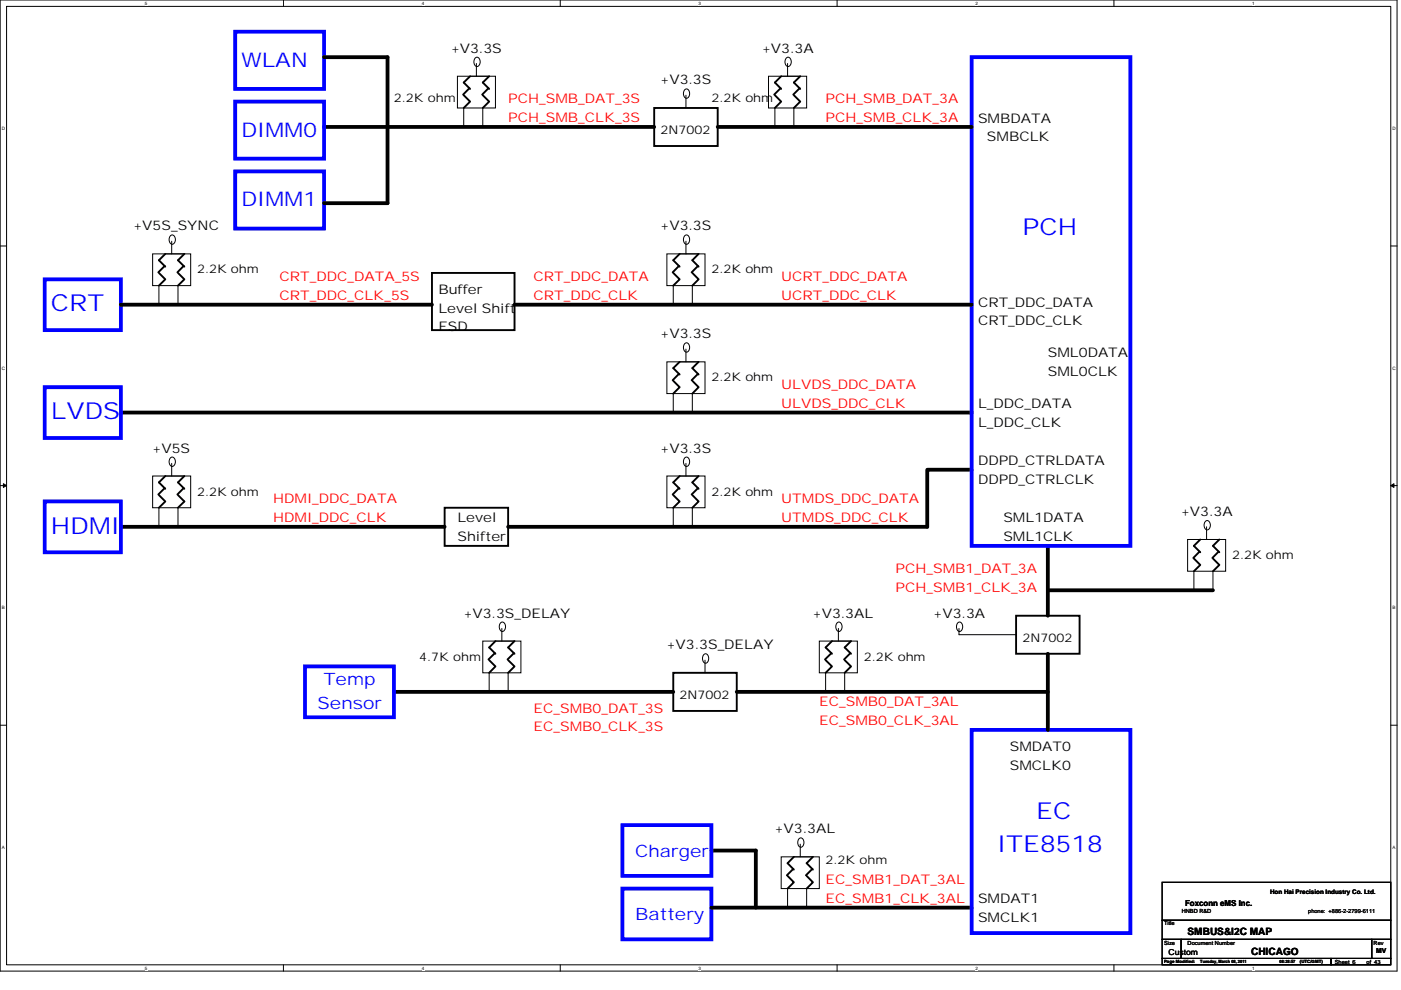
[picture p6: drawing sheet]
<svg xmlns="http://www.w3.org/2000/svg" width="297mm" height="210mm" viewBox="0 0 297 210" stroke-linecap="round" stroke-linejoin="round" font-family="sans-serif">
<path d="M0 0h296.2v206h-296.2zM1.4 1.4h293.5v203.2h-293.5z" fill="none" stroke="#000" stroke-width=".21"/>
<g fill="#fff">
<path d="M30.7 .1h.6v1.1h-.6z"/>
<path d="M30.7 204.8h.6v1h-.6z"/>
</g>
<path d="M60.1 0v1.4M60.1 204.6v1.4" fill="none" stroke="#000" stroke-width=".21"/>
<g fill="#fff">
<path d="M89.4 .1h.6v1.1h-.6z"/>
<path d="M89.4 204.8h.6v1h-.6z"/>
</g>
<path d="M118.8 0v1.4M118.8 204.6v1.4" fill="none" stroke="#000" stroke-width=".21"/>
<g fill="#fff">
<path d="M148.1 .1h.6v1.1h-.6z"/>
<path d="M148.1 204.8h.6v1h-.6z"/>
</g>
<path d="M177.5 0v1.4M177.5 204.6v1.4" fill="none" stroke="#000" stroke-width=".21"/>
<g fill="#fff">
<path d="M206.8 .1h.5v1.1h-.5z"/>
<path d="M206.8 204.8h.5v1h-.5z"/>
</g>
<path d="M236.2 0v1.4M236.2 204.6v1.4" fill="none" stroke="#000" stroke-width=".21"/>
<g fill="#fff">
<path d="M265.5 .1h.5v1.1h-.5z"/>
<path d="M265.5 204.8h.5v1h-.5z"/>
<path d="M.4 26.8h.7v1h-.7z"/>
<path d="M295.2 26.8h.7v1h-.7z"/>
<path d="M.4 77.6h.7v1h-.7z"/>
<path d="M295.2 77.6h.7v1h-.7z"/>
</g>
<path d="M0 52.2h1.4M294.9 52.2h1.3" fill="none" stroke="#000" stroke-width=".21"/>
<g fill="#fff">
<path d="M.4 128.4h.6v1.1h-.6z"/>
<path d="M295.2 128.4h.6v1.1h-.6z"/>
</g>
<path d="M0 103h1.4M294.9 103h1.3" fill="none" stroke="#000" stroke-width=".21"/>
<path d="M.7 102.6l.7 .4-.7 .4zM294.9 103l.6-.4v.8z" fill="#000" stroke="#000" stroke-width=".21"/>
<g fill="#fff">
<path d="M.4 179.2h.6v1.1h-.6z"/>
<path d="M295.2 179.2h.6v1.1h-.6z"/>
</g>
<g fill="none" stroke="#000" stroke-width=".21">
<path d="M97 16.2h8v6.7h-8zM99.7 16.2h4M100.9 12.2a.86 .86 0 0 1 .8 .4 .86 .86 0 0 1 .1 .9 .61 .61 0 0 1-.7 .6 .61 .61 0 0 1-.6-.6 1.22 1.22 0 0 1 .4-1.3zM101 13.5v2.7M145.3 18.9a.85 .85 0 0 1 .9 .4 .85 .85 0 0 1 0 .9 .61 .61 0 0 1-.9 .6 1.26 1.26 0 0 1 0-1.9zM162.9 16.2h8.1v6.7h-8.1zM165.6 16.2h4.1M166.8 12.2a.86 .86 0 0 1 .9 .4 .86 .86 0 0 1 0 .9 .61 .61 0 0 1-.6 .6 .61 .61 0 0 1-.6-.6 1.22 1.22 0 0 1 .3-1.3zM167 13.5v2.7M98.3 22.9v4M102.4 22.9v4M145.4 20.2v2.7"/>
<path d="M164.3 22.9v4M168.3 22.9v4M32.4 53.8h8v6.8h-8zM35 53.8h4.1M36.3 49.9a.86 .86 0 0 1 .8 .4 .86 .86 0 0 1 0 .9 .61 .61 0 0 1-.6 .6 .61 .61 0 0 1-.6-.6 1.22 1.22 0 0 1 .4-1.3zM36.4 51.2v2.6M141.4 53.8h8.1v6.8h-8.1zM144.1 53.8h4M145.3 49.9a.85 .85 0 0 1 .9 .4 .85 .85 0 0 1 0 .9 .61 .61 0 0 1-.9 .5 1.26 1.26 0 0 1 0-1.8zM145.4 51.2v2.6M33.7 60.6v4M37.7 60.6v4"/>
<path d="M141.4 76.8h8.1v6.7h-8.1zM142.7 60.6v4M144.1 76.8h4M145.3 72.8a.85 .85 0 0 1 .9 .4 .85 .85 0 0 1 0 .9 .61 .61 0 0 1-.9 .5 1.26 1.26 0 0 1 0-1.8zM145.4 74v2.8M146.8 60.6v4M36.3 97a.86 .86 0 0 1 .8 .4 .86 .86 0 0 1 0 .9 .61 .61 0 0 1-.6 .6 .61 .61 0 0 1-.6-.6 1.22 1.22 0 0 1 .4-1.3zM36.4 98.3v2.7M142.7 83.5v4M145.3 97a.85 .85 0 0 1 .9 .4 .85 .85 0 0 1 0 .9 .61 .61 0 0 1-.9 .6 1.26 1.26 0 0 1 0-1.9zM145.4 98.3v2.7M146.8 83.5v4"/>
<path d="M32.4 101h8v6.7h-8zM33.7 107.7v4M35 101h4.1M37.7 107.7v4M141.4 101h8.1v6.7h-8.1zM142.7 107.7v4M144.1 101h4M146.8 107.7v4M251.8 114.4h8.1v6.8h-8.1zM254.5 114.4h4M255.7 110.5a.86 .86 0 0 1 .8 .3 .86 .86 0 0 1 .1 1 .61 .61 0 0 1-.6 .6 .61 .61 0 0 1-.7-.6 1.22 1.22 0 0 1 .4-1.3zM255.8 111.7v2.7"/>
<path d="M102.4 136h8v6.7h-8zM105 136h4.1M106.3 132a.86 .86 0 0 1 .8 .4 .86 .86 0 0 1 0 .9 .62 .62 0 0 1-.8 .6 1.27 1.27 0 0 1 0-1.9zM106.4 133.3v2.7M149.3 138.7a.86 .86 0 0 1 .9 .4 .86 .86 0 0 1 0 .9l-.3 .6-.3 .1a1.14 1.14 0 0 1-.3-2zM173.7 136h8.1v6.7h-8.1zM176.4 136h4M177.6 132a.86 .86 0 0 1 .9 .4 .86 .86 0 0 1 0 .9 .62 .62 0 0 1-.9 .6 1.27 1.27 0 0 1 0-1.9zM177.8 133.3v2.7M203.2 132a.86 .86 0 0 1 .8 .4 .86 .86 0 0 1 .1 .9l-.4 .6h-.2a1.14 1.14 0 0 1-.3-1.9zM203.3 133.3v1.3h12.1M253.1 121.2v4"/>
<path d="M257.2 121.2v4M0 153.8h1.4M103.7 142.7v4M107.7 142.7v4M149.5 140v2.7M175 142.7v4M179.1 142.7v4M294.9 153.8h1.3M169.5 177.8a.85 .85 0 0 1 .9 .4 .85 .85 0 0 1 0 .9 .61 .61 0 0 1-.9 .5 1.26 1.26 0 0 1 0-1.8zM169.7 179v2.7M165.6 181.7h8.1v6.8h-8.1zM167 188.5v4"/>
<path d="M168.3 181.7h4.1M171 188.5v4M246.4 199.2h4v4.1h-4zM246.4 187.1h48.5v8.1h-48.5zM246.4 195.2h48.5v4h-48.5zM250.4 199.2h40.4v4.1h-40.4zM290.8 199.2h4.1v4.1h-4.1zM246.4 203.3h35.8v1.3h-35.8zM282.2 203.3h12.7v1.3h-12.7z"/>
</g>
<g fill="none" stroke="#000" stroke-width=".8">
<path d="M68.7 12.1h13.5v31h-13.5M68.7 26.9h70M152.2 26.9h53.8M25.6 64.6h66M109.1 64.6h96.9M25.6 87.5h180.4M206 99.6h-9.4v12.1h-88.9M25.6 111.7h68.7M222.2 115.8v14.8M222.2 125.2h35M222.2 138.7v16.1M83.5 146.7h59.2"/>
<path d="M156.2 146.7h66M150.8 192.5h55.2M150.8 180.4h9.4v12.1"/>
</g>
<g fill="none" stroke="#000" stroke-width=".4">
<path d="M99.5 18.7l-1.3 1.4M99.7 16.2l-1.4 1.3 1.4 1.4M103.6 18.7l-1.4 1.4M103.7 16.2l-1.3 1.3 1.3 1.4M165.5 18.7l-1.4 1.4M165.6 16.2l-1.3 1.3 1.3 1.4M169.5 18.7l-1.3 1.4M169.7 16.2l-1.4 1.3 1.4 1.4M98.3 20.2l1.4 1.3-1.4 1.4M102.4 20.2l1.3 1.3-1.3 1.4M138.7 22.9h13.5v8.1h-13.5zM164.3 20.2l1.3 1.3-1.3 1.4"/>
<path d="M168.3 20.2l1.4 1.3-1.4 1.4M33.7 57.9l1.3 1.3-1.3 1.4M34.9 56.4l-1.3 1.4M35 53.8l-1.3 1.4 1.3 1.4M37.7 57.9l1.4 1.3-1.4 1.4M38.9 56.4l-1.3 1.4M39.1 53.8l-1.4 1.4 1.4 1.4M91.6 57.9h17.5v12.1h-17.5zM142.7 57.9l1.4 1.3-1.4 1.4M144 56.4l-1.4 1.4M144.1 53.8l-1.4 1.4 1.4 1.4M146.8 57.9l1.3 1.3-1.3 1.4"/>
<path d="M148 56.4l-1.4 1.4M148.1 53.8l-1.3 1.4 1.3 1.4M144 79.3l-1.4 1.3M144.1 76.8l-1.4 1.3 1.4 1.3M148 79.3l-1.4 1.3M148.1 76.8l-1.3 1.3 1.3 1.3M142.7 80.8l1.4 1.3-1.4 1.4M146.8 80.8l1.3 1.3-1.3 1.4M33.7 105l1.3 1.4-1.3 1.3M34.9 103.5l-1.3 1.4M35 101l-1.3 1.3 1.3 1.4M37.7 105l1.4 1.4-1.4 1.3"/>
<path d="M38.9 103.5l-1.3 1.4M39.1 101l-1.4 1.3 1.4 1.4M94.3 107.7h13.4v8.1h-13.4zM142.7 105l1.4 1.4-1.4 1.3M144 103.5l-1.4 1.4M144.1 101l-1.4 1.3 1.4 1.4M146.8 105l1.3 1.4-1.3 1.3M148 103.5l-1.4 1.4M148.1 101l-1.3 1.3 1.3 1.4M253.1 118.5l1.4 1.3-1.4 1.4M254.3 117l-1.3 1.3M254.5 114.4l-1.4 1.4 1.4 1.3"/>
<path d="M257.2 118.5l1.3 1.3-1.3 1.4M258.4 117l-1.4 1.3M258.5 114.4l-1.3 1.4 1.3 1.3M104.9 138.5l-1.3 1.4M105 136l-1.3 1.3 1.3 1.4M109 138.5l-1.4 1.4M109.1 136l-1.4 1.3 1.4 1.4M176.3 138.5l-1.4 1.4M176.4 136l-1.4 1.3 1.4 1.4M180.3 138.5l-1.3 1.4M180.4 136l-1.3 1.3 1.3 1.4M215.4 130.6h13.5v8.1h-13.5z"/>
<path d="M103.7 140l1.3 1.4-1.3 1.3M107.7 140l1.4 1.4-1.4 1.3M142.7 142.7h13.5v8.1h-13.5zM175 140l1.4 1.4-1.4 1.3M179.1 140l1.3 1.4-1.3 1.3M167 185.8l1.3 1.3-1.3 1.4M168.2 184.3l-1.4 1.4M168.3 181.7l-1.3 1.4 1.3 1.3M171 185.8l1.4 1.3-1.4 1.4M172.2 184.3l-1.3 1.4M172.4 181.7l-1.4 1.4 1.4 1.3"/>
</g>
<path d="M49.9 6.7h18.8v12.2h-18.8zM206 12.1h33.7v103.7h-33.7zM49.9 21.5h18.8v12.2h-18.8zM49.9 36.4h18.8v12.1h-18.8zM9.5 59.2h16.1v10.8h-16.1zM9.5 82.1h16.1v10.8h-16.1zM9.5 106.4h16.1v10.7h-16.1zM64.7 141.4h18.8v10.7h-18.8zM206 154.8h33.7v43.1h-33.7zM132 175h18.8v10.8h-18.8zM132 188.5h18.8v10.7h-18.8z" fill="none" stroke="#00f" stroke-width=".8"/>
<g font-size="5" fill="#00f">
<text x="216.8" y="49.9">PCH</text>
<text x="10.8" y="66.1">CRT</text>
<text x="10.8" y="89">LVDS</text>
<text x="10.8" y="113.2">HDMI</text>
<text x="219.7" y="173.8">EC</text>
<text x="211.4" y="180.8">ITE8518</text>
</g>
<g font-size="4.3" fill="#00f">
<text x="51.2" y="14.2">WLAN</text>
<text x="51.2" y="29">DIMM0</text>
<text x="51.2" y="43.8">DIMM1</text>
</g>
<g font-size="3.6" fill="#00f">
<text x="68.6" y="145.3">Temp</text>
<text x="67.3" y="150.4">Sensor</text>
<text x="134.7" y="181.7">Charger</text>
<text x="134.7" y="195.2">Battery</text>
</g>
<g font-size="2.8">
<text x="95.6" y="11.2">+V3.3S</text>
<text x="161.6" y="11.2">+V3.3A</text>
<text x="140.1" y="17.9">+V3.3S</text>
<text x="207.4" y="26">SMBDATA</text>
<text x="209.2" y="30">SMBCLK</text>
<text x="28.3" y="48.9">+V5S_SYNC</text>
<text x="140.1" y="48.9">+V3.3S</text>
<text x="92.9" y="62.3">Buffer</text>
<text x="207.4" y="65">CRT_DDC_DATA</text>
<text x="92.9" y="66.3">Level Shift</text>
<text x="92.9" y="70.3">ESD</text>
<text x="140.1" y="71.8">+V3.3S</text>
<text x="207.4" y="69">CRT_DDC_CLK</text>
<text x="222.2" y="75.8">SML0DATA</text>
<text x="222.2" y="79.8">SML0CLK</text>
<text x="207.4" y="86.6">L_DDC_DATA</text>
<text x="32.4" y="96">+V5S</text>
<text x="140.1" y="96">+V3.3S</text>
<text x="207.4" y="90.5">L_DDC_CLK</text>
<text x="207.4" y="98.7">DDPD_CTRLDATA</text>
<text x="207.4" y="102.6">DDPD_CTRLCLK</text>
<text x="97" y="110.8">Level</text>
<text x="212.7" y="110.8">SML1DATA</text>
<text x="250.4" y="109.5">+V3.3A</text>
<text x="97" y="114.7">Shifter</text>
<text x="212.7" y="114.7">SML1CLK</text>
<text x="98.3" y="131">+V3.3S_DELAY</text>
<text x="172.4" y="131">+V3.3AL</text>
<text x="197.9" y="131">+V3.3A</text>
<text x="141.4" y="137.7">+V3.3S_DELAY</text>
<text x="214.1" y="159.3">SMDAT0</text>
<text x="214.1" y="163.2">SMCLK0</text>
<text x="164.3" y="176.8">+V3.3AL</text>
<text x="207.4" y="191.6">SMDAT1</text>
<text x="207.4" y="195.5">SMCLK1</text>
</g>
<g font-size="2.8" fill="#f00">
<text x="107.7" y="21.9">PCH_SMB_DAT_3S</text>
<text x="175" y="21.9">PCH_SMB_DAT_3A</text>
<text x="107.7" y="25.9">PCH_SMB_CLK_3S</text>
<text x="175" y="25.9">PCH_SMB_CLK_3A</text>
<text x="59.3" y="59.6">CRT_DDC_DATA_5S</text>
<text x="113.1" y="59.6">CRT_DDC_DATA</text>
<text x="165.6" y="59.6">UCRT_DDC_DATA</text>
<text x="59.3" y="63.6">CRT_DDC_CLK_5S</text>
<text x="113.1" y="63.6">CRT_DDC_CLK</text>
<text x="165.6" y="63.6">UCRT_DDC_CLK</text>
<text x="165.6" y="82.5">ULVDS_DDC_DATA</text>
<text x="165.6" y="86.5">ULVDS_DDC_CLK</text>
<text x="57.9" y="106.8">HDMI_DDC_DATA</text>
<text x="165.6" y="106.8">UTMDS_DDC_DATA</text>
<text x="57.9" y="110.7">HDMI_DDC_CLK</text>
<text x="165.6" y="110.7">UTMDS_DDC_CLK</text>
<text x="189.9" y="121.6">PCH_SMB1_DAT_3A</text>
<text x="189.9" y="125.5">PCH_SMB1_CLK_3A</text>
<text x="173.7" y="149.8">EC_SMB0_DAT_3AL</text>
<text x="113.1" y="151.2">EC_SMB0_DAT_3S</text>
<text x="113.1" y="155.1">EC_SMB0_CLK_3S</text>
<text x="173.7" y="153.8">EC_SMB0_CLK_3AL</text>
<text x="175" y="187.5">EC_SMB1_DAT_3AL</text>
<text x="175" y="191.5">EC_SMB1_CLK_3AL</text>
</g>
<g font-size="2.5">
<text x="83.5" y="21.7">2.2K ohm</text>
<text x="150.8" y="21.7">2.2K ohm</text>
<text x="140.1" y="28.4">2N7002</text>
<text x="41.8" y="58">2.2K ohm</text>
<text x="150.8" y="58">2.2K ohm</text>
<text x="150.8" y="80.9">2.2K ohm</text>
<text x="41.8" y="105.1">2.2K ohm</text>
<text x="150.8" y="105.1">2.2K ohm</text>
<text x="261.2" y="118.6">2.2K ohm</text>
<text x="216.8" y="136.1">2N7002</text>
<text x="88.9" y="140.1">4.7K ohm</text>
<text x="183.1" y="140.1">2.2K ohm</text>
<text x="144.1" y="148.2">2N7002</text>
<text x="175" y="183.2">2.2K ohm</text>
</g>
<g font-size="2.1">
<text x="251.8" y="198.3">SMBUS&amp;I2C MAP</text>
<text x="265.3" y="202.6">CHICAGO</text>
</g>
<g font-size="1.7">
<text x="251.2" y="192.1">Foxconn eMS Inc.</text>
<text x="247.8" y="202.5">Custom</text>
</g>
<text font-size="1.5" x="291.8" y="202.1">MV</text>
<text font-size="1.3" x="269.3" y="189.7">Hon Hai Precision Industry Co. Ltd.</text>
<g font-size="1.2">
<text x="246.8" y="196.3">Title</text>
<text x="250.6" y="193.6">HNBD R&amp;D</text>
<text x="277.4" y="193.6">phone: +886-2-2799-6111</text>
<text x="246.8" y="200.3">Size</text>
<text x="251.8" y="200.3">Document Number</text>
<text x="291.2" y="200.3">Rev</text>
<text x="283" y="204.4">Sheet 6</text>
<text x="289.7" y="204.4">of 43</text>
</g>
<g font-size="1">
<text x="30.7" y="1">5</text>
<text x="89.4" y="1">4</text>
<text x="148.1" y="1">3</text>
<text x="206.8" y="1">2</text>
<text x="265.5" y="1">1</text>
<text x=".4" y="27.6">D</text>
<text x="295.2" y="27.6">D</text>
<text x=".4" y="78.4">C</text>
<text x="295.2" y="78.4">C</text>
<text x=".4" y="129.2">B</text>
<text x="295.2" y="129.2">B</text>
<text x=".4" y="180.1">A</text>
<text x="295.2" y="180.1">A</text>
<text x="30.7" y="205.6">5</text>
<text x="89.4" y="205.6">4</text>
<text x="148.1" y="205.6">3</text>
<text x="206.8" y="205.6">2</text>
<text x="265.5" y="205.6">1</text>
</g>
<g font-size=".9">
<text x="246.8" y="204.3">Page Modified:</text>
<text x="254.5" y="204.3">Tuesday, March 08, 2011</text>
<text x="271.3" y="204.3">08:28:57</text>
<text x="275.6" y="204.3">(UTC/GMT)</text>
</g>
</svg>
